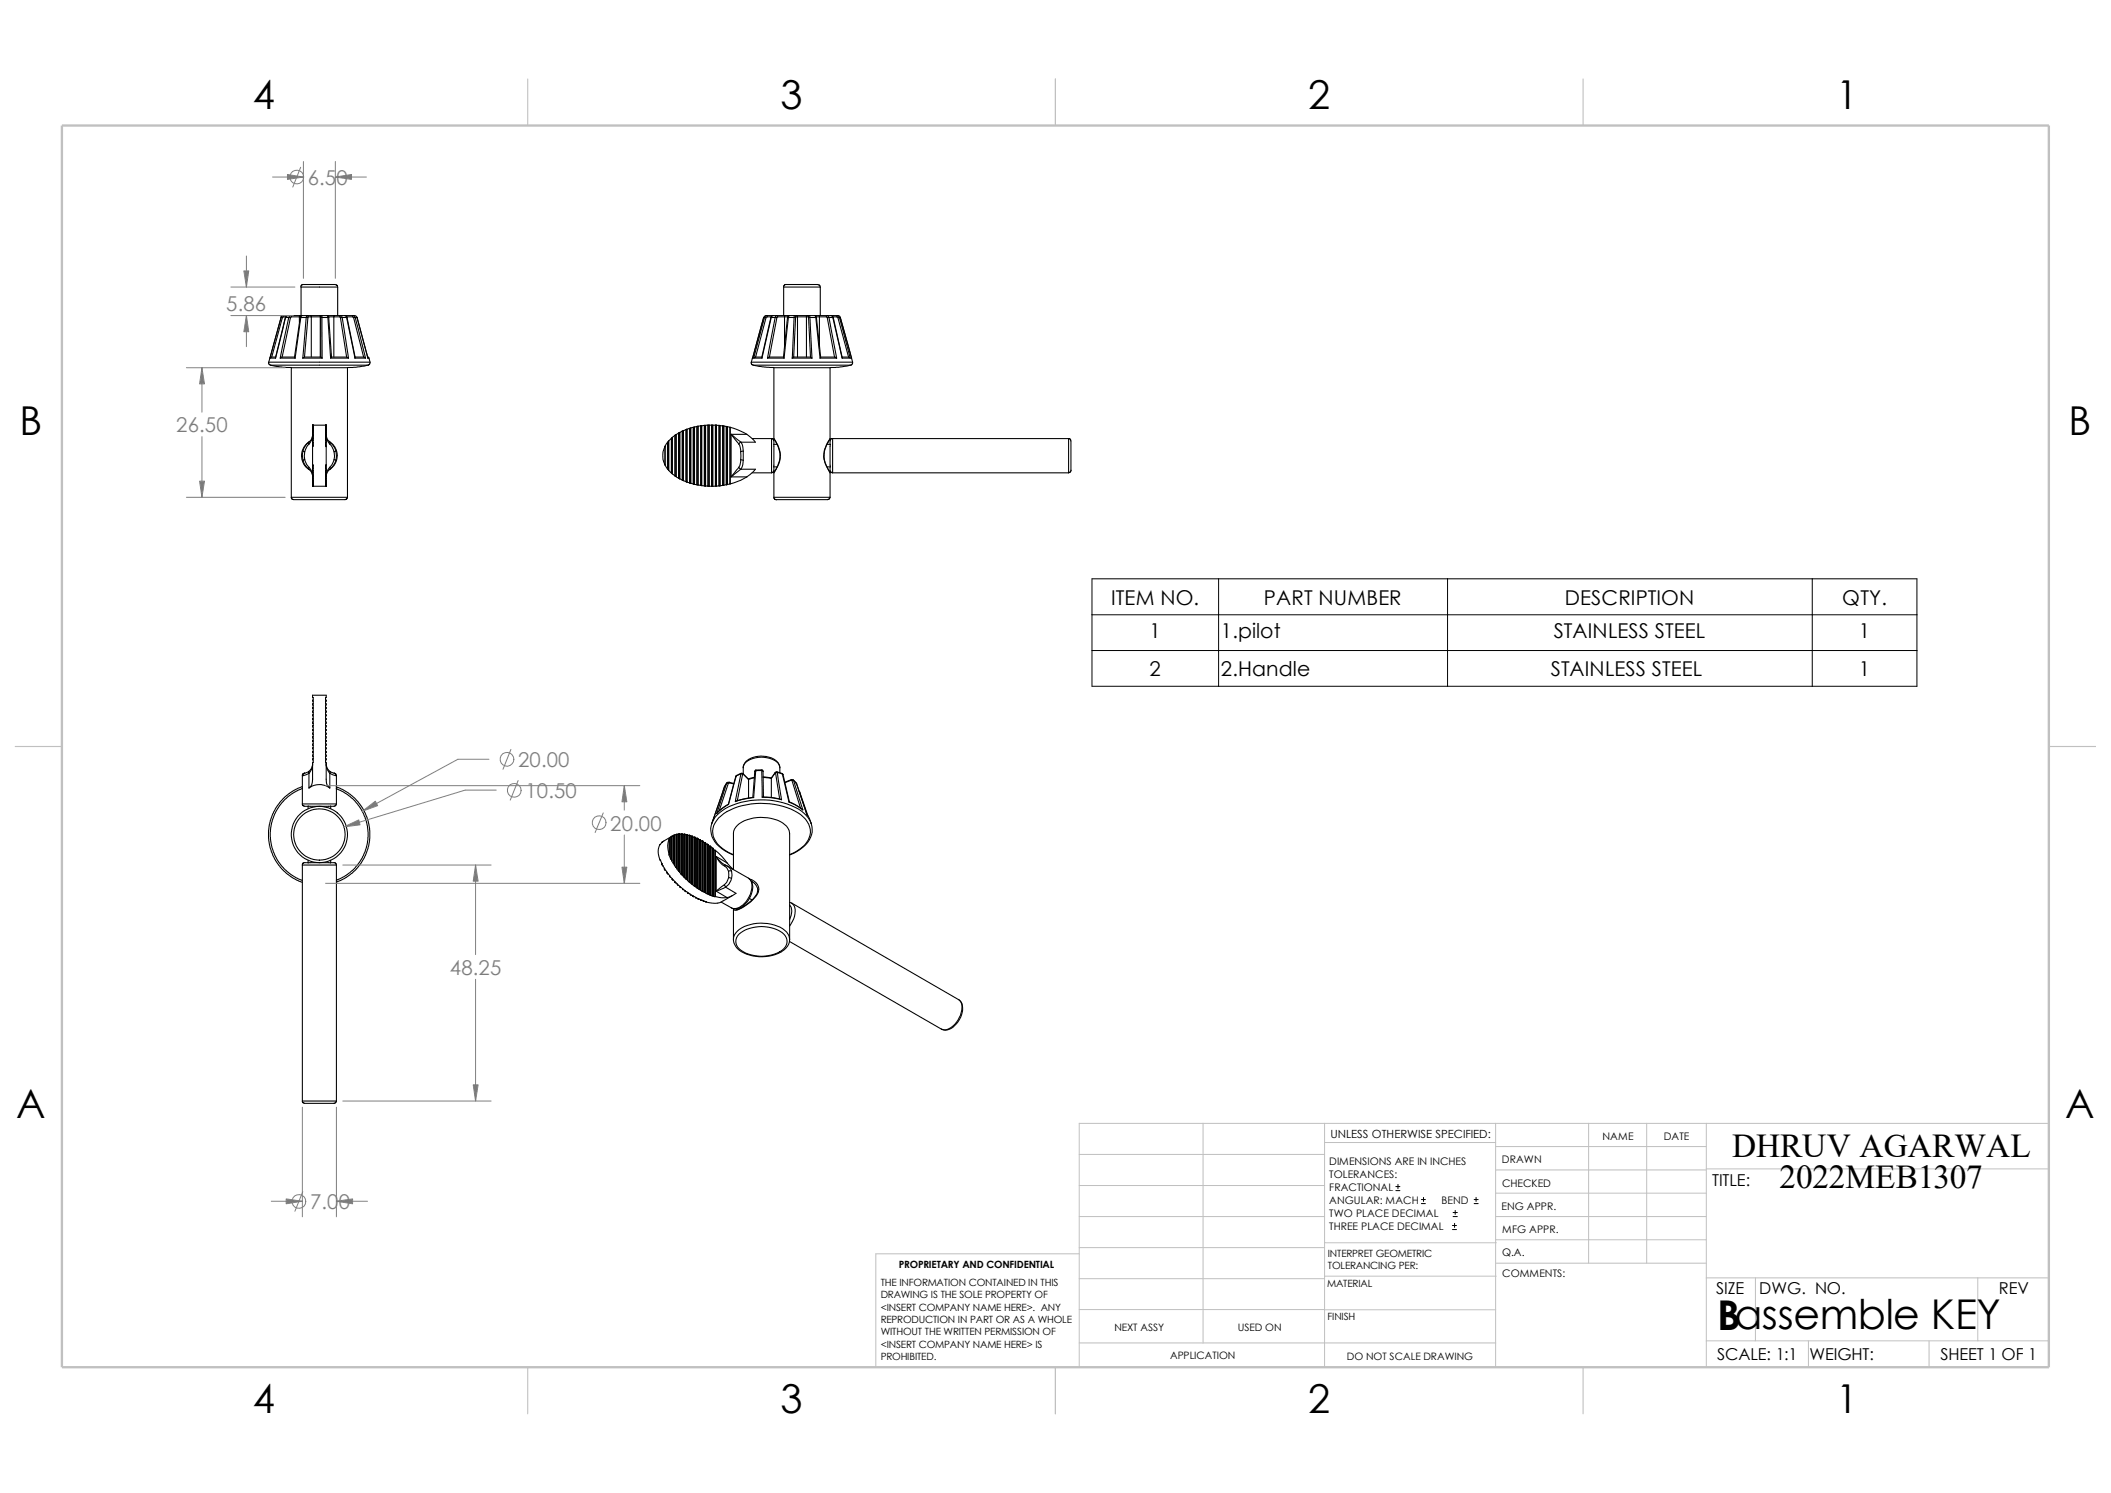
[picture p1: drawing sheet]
<svg xmlns="http://www.w3.org/2000/svg" width="420mm" height="297mm" viewBox="0 0 420 297" stroke-linecap="round" stroke-linejoin="round" font-family="sans-serif">
<g fill="none" stroke="#c0c0c0" stroke-width=".2">
<path d="M214.7 235.8h48.8M214.7 229.7h48.8M239.4 223.5v43.7M263.5 223.5v48.5M263.5 227.3h34.1M297.6 223.5v48.5M297.6 237.4h41.9M297.6 232.7h41.9M297.6 228.1h41.9M316.1 223.5v27.8M327.6 223.5v27.8M339.5 223.5v48.5"/>
<path d="M339.5 232.5h68.1M407.6 223.5h-192.9v48.5M214.7 254.4h48.8M214.7 248.2h48.8M214.7 242h48.8M214.7 249.4h-40.5v22.6M263.5 253.9h34.2M263.5 247.2h34.2M297.6 242h41.9M297.6 246.6h41.9M297.7 251.3h41.8M339.5 254.2h68.1"/>
<path d="M349.2 254.2v12.5M393.5 254.2v12.5M214.7 267.2h82.9M214.7 260.5h48.8M263.5 260.6h34.1M339.5 266.7h68.1M359.8 266.7v5.3M383.8 266.7v5.3"/>
</g>
<path d="M105 15.7v9.3M210 15.7v9.3M315 15.7v9.3M3 148.5h9.3M407.6 148.5h9.3M105 272v9.3M210 272v9.3M315 272v9.3" fill="none" stroke="#c0c0c0" stroke-width=".21"/>
<path d="M12.3 25h395.3v247h-395.3z" fill="none" stroke="#c0c0c0" stroke-width=".47"/>
<g fill="none" stroke="#000" stroke-width=".21">
<path d="M66.7 56.6h-6.5l-.3 .2v.3M66.7 56.6l.3 .1 .2 .4M67.2 57.1v5.7M67.2 57.1h-7.3v5.7M155.9 57.1h7.3M155.9 57.1v5.7M162.7 56.6l.3 .1 .2 .4M162.7 56.6h-6.5l-.2 .2-.1 .3M163.2 57.1v5.7M53.5 72.1v.3l.3 .2M53.5 72.1h20.1M53.7 71.2h1.1"/>
<path d="M53.8 72.6h19.5M53.8 72.6l2.5 .5h1.7M54.8 71h-.8l-.3 .2M55.8 71.2h2.9M55.9 63.2h.1M55.9 63.2l-2.2 8M55.9 63.2l-2.4 8.9M55.9 63.2h.3M56.2 63.2l-2.1 7.8M56.4 62.8h-.3l-.2 .3M56.4 62.8l-.5 .4M56.4 62.8v.2"/>
<path d="M56.4 62.8h.1M56.4 62.8h.8M56.4 63l-.2 .2M56.4 63h.5M56.8 63.2h.6M56.8 63.2l-2 8M57.2 62.8l-.3 .1-.1 .3M57.2 62.8l-.4 .4M57.2 62.8h.6M57.4 63.2l-1.6 8M57.4 63.2h.4M57.8 63.2l-1.7 7.8"/>
<path d="M57.8 62.8l-.4 .4M57.8 62.8h1.8M57.8 62.8l.2 .2M58 63l-.2 .2M58 63h1.6M58.6 71h-2.6l-.2 .2M59.6 63h.1M59.6 63v1.1M59.6 62.8v.2M59.6 62.8h.5M59.7 63.2l-1.1 7.9 .1 .1M59.7 63.2h.2"/>
<path d="M59.9 63.2l-1.2 8M59.9 63.2h1M60.1 62.8l-.2 .1-.2 .3M60.1 62.8l-.2 .4M60.1 62.8h1M60.2 71.2l.3-.2h3.4l.2 .2M60.2 71.2h3.9M60.9 63.2l-.7 8M60.9 63.2h.4M61.1 62.8l-.2 .4M61.1 62.8h.7M61.1 62.8l.2 .2"/>
<path d="M61.3 63.2l-.7 7.8M61.3 63v.2M61.3 63h.6M61.8 62.8l.1 .2M61.8 62.8h2.1M61.9 63v8M61.9 63h1.8M63.7 63h.1M63.7 63v8M63.8 63v.2M63.8 63.2v7.8M63.9 62.8l-.2 .2"/>
<path d="M63.9 62.8h.1M64 62.8l.1 .4M64 62.8l-.2 .2M64 62.8h1.1M64.1 63.2h-.3M64.1 63.2h1.1M64.1 63.2v8M65.1 62.8l.3 .1v.3M65.1 62.8l.1 .4M65.1 62.8h1.4M65.2 63.2l.6 8M65.2 63.2h.2"/>
<path d="M65.4 63h1M65.4 63.2l.6 7.8M65.8 71.2h3.5M66 71h3l.3 .2M66 71l-.2 .2M66.4 63h1.2M66.4 63v8M66.5 62.8l-.1 .2M66.5 62.8h1.3M67.6 63l.1 .2M67.7 63.2l1.3 7.8M67.8 62.8l-.2 .2"/>
<path d="M67.8 62.8l.3 .4M67.8 62.8h.8M68.1 63.2l1.2 8M68.1 63.2h-.4M68.1 63.2h.9M68.6 62.8l.3 .1 .1 .3M68.6 62.8l.2 .1 .2 .3M68.6 62.8h1.6M69 63.2h.1M69 63.2l1.6 8M69 63h1.1M69.1 73.2h-11.1v25.7"/>
<path d="M69.1 73.2v25.7M70.1 63l.3 .2M70.2 62.8l-.1 .2M70.2 62.8l.5 .4M70.2 62.8l.6 .1 .2 .3M70.4 63.2l1.9 7.8M70.6 71.2h2.1M70.7 71h.9a.96 .96 0 0 1 1.1 .2M70.7 63.2h-.3M70.7 63.2l2 8M70.7 63.2h.3M71 63.2l2.2 8"/>
<path d="M71 63.2h.1M73.2 71l.2 .2M73.2 71.2h.2M73.2 71.2h.1M73.3 72.6l-2.5 .5-1.7 .1M73.4 71.2l.2 .9M73.6 72.1v.3l-.3 .2M149.5 72.1v.3l.3 .2M149.5 72.1h20.1M149.7 71.2h.1M149.7 71.2l-.2 .9M149.9 71.2h1.7"/>
<path d="M150.2 71h1.4M150.2 71l-.3 .2M151.6 71.1v.1M151.9 63.2l-2.2 8M151.9 63.2h.1M151.9 63.2h.2M152.1 63.2l-2.2 8M152.1 63.2h.3M152.4 63.2l-2.2 7.8M152.6 62.8l-.5 .1-.2 .3M152.6 62.8l-.5 .4M152.6 62.8l.1 .2"/>
<path d="M152.6 62.8h1.2M152.7 63l-.3 .2M152.7 63h.7M152.7 71.2h3.3M153 71l-.3 .2M153 71h2.9M153.4 63.2l-1.8 7.9M153.4 63.2h.1M153.4 63.2h.8M153.4 63.2l-1.8 8M153.8 62.8l-.3 .1-.1 .3M153.8 62.8l-.4 .4"/>
<path d="M153.8 62.8h.7M154.2 63.2l-1.5 8M154.2 63.2h.4M154.5 62.8l-.3 .4M154.5 62.8h1.6M154.5 62.8l.2 .2M154.6 63.2l-1.6 7.8M154.7 63l-.1 .2M154.7 63h1.4M156.1 63h.6M156.1 62.8v.2M156.1 62.8h.9"/>
<path d="M156.1 63v5.7M156.7 63.2l-.8 7.9 .1 .1M156.8 63.2h-.1M156.8 63.2l-.8 8M156.8 63.2h1.2M157 62.8l-.2 .1-.1 .3M157 62.8l-.2 .4M157 62.8h1.1M157.6 71.2h3.9M157.9 71h3.3M157.9 71l-.3 .2M157.9 71h.1"/>
<path d="M158 63.2l-.4 8M158 63.2h.3M158.1 62.8l-.1 .4M158.1 62.8h.4M158.1 62.8l.2 .2M158.3 63.2l-.4 7.8M158.3 63v.2M158.3 63h.4M158.5 62.8h2.2M158.5 62.8l.2 .2M158.7 63v8M158.7 63h1.7"/>
<path d="M160.4 63h.4M160.4 63v8M160.7 62.8l-.3 .2M160.7 62.8h.3M160.8 63l.1 .2M160.9 63.2l.3 7.8M161 62.8l-.2 .2M161 62.8l.1 .4M161 62.8h1.1M161.1 63.2h-.2M161.1 63.2l.4 8M161.1 63.2h1.2"/>
<path d="M161.2 71l.3 .2M161.2 71h.1M162.1 62.8l.2 .1 .1 .3M162.1 62.8l.2 .4M162.1 62.8h.9M162.3 63.2h.1M162.3 63.2l.9 8M162.4 63h.6M162.4 63.2l.9 7.9-.1 .1M163 62.8v.2M163 63h1.4M163 62.8h1.6"/>
<path d="M163 63v5.7M163.2 71.2h3.3M163.3 71h2.8M164.4 63l.2 .2M164.6 62.8h.7M164.6 62.8l.3 .4M164.6 63.2l1.5 7.8M164.6 62.8l-.2 .2M164.9 63.2l1.6 8M164.9 63.2h.8M164.9 63.2h-.3M165.1 73.2v14"/>
<path d="M165.1 73.2h-11.1v14M165.3 62.8l.4 .1 .1 .3M165.3 62.8l.3 .1 .1 .3M165.3 62.8h1.3M165.7 63.2h.1M165.7 63.2l1.9 8M165.7 63h.8M165.8 63.2l1.8 8M166.1 71l.4 .2M166.5 63l.2 .2M166.6 62.8l.3 .1 .1 .3M166.6 62.8l.4 .1 .2 .3"/>
<path d="M166.6 62.8l-.1 .2M166.7 63.2l2.1 7.8M167 63.2h-.3M167 63.2h.2M167 63.2l2.2 8M167.2 63.2l2.2 8M167.2 63.2h.1M167.6 71.2h1.6M167.6 71h1.3l.3 .2M169.3 72.6l-2.5 .5-1.7 .1M169.3 72.6h-19.4l1.8 .4 2.3 .1M169.4 71.2h.1"/>
<path d="M169.4 71.2l.2 .9M169.6 72.1v.3l-.3 .2M58 98.9v.3l.4 .2h10.3l.3-.2 .1-.3M58 98.9h11.1M60.3 91.6l.3 .8 .9 .9M60.3 89.7l-.1 .7 .1 1.2M60.3 89.7l.3 .2M60.6 91.4l.4 1.1 .5 .5M60.6 89.9v1.5M60.6 91.4l-.3 .2M61.5 93l.5 .8 .2 1.1-.2-.9-.5-.7M61.5 88.3l-.5 .6-.4 1"/>
<path d="M61.5 88l.5-.7 .2-.9-.2 1.1-.5 .8M61.5 88l-.9 .9-.3 .8M61.5 88v.3M61.5 93v.3M61.6 87.8a3.3 3.3 0 0 0 0 5.7M62.2 96.7h.1M62.2 96.6h.1M62.2 96.5h.1l-.1 .1M62.2 96.4h.1M62.2 96.1h.1M62.2 95.9h.1M62.2 95.6h.1"/>
<path d="M62.2 95.2h.1M62.2 94.8h.1M62.2 94.2l.1 .1M62.2 93.5l.1 .1M62.2 93.3v.2M62.2 92.5h.1M62.2 87.9l.1 .1M62.2 87.8v.1M62.2 87.2h.1M62.2 86.6h.1M62.2 86.1h.1M62.2 85.8h.1"/>
<path d="M62.2 85.7h.1M62.2 85.5h.1M62.2 85.4h.1M62.2 85.2h.1M62.2 85h.1v.1M62.2 84.8h.1l-.1 .2M62.2 84.6l.1 .5M62.2 96.7h2.7M62.2 84.6h2.7M62.2 84.6v3.2M62.2 87.9v1M62.2 92.5v.8"/>
<path d="M62.2 93.5v3.2M62.2 88.9v3.6M62.3 96.7h-.1M62.3 96.4h-.1M62.3 96.3h-.1M62.3 96.1v.2M62.3 96.1h-.1M62.3 95.9v.2M62.3 95.8h-.1M62.3 95.6v.2M62.3 95.5h-.1M62.3 95.2v.3"/>
<path d="M62.3 95.1l-.1 .1M62.3 94.8v.3M62.3 94.7h-.1M62.3 94.3v.4M62.3 94.1h-.1M62.3 93.6v.5M62.3 93.3h-.1M62.3 92.5v.8M62.3 88.7l-.1 .2M62.3 88v.7M62.3 87.7l-.1 .1M62.3 87.2v.5"/>
<path d="M62.3 87h-.1M62.3 86.6v.4M62.3 86.4l-.1 .1M62.3 86.1v.3M62.3 86l-.1 .1M62.3 85.8v.2M62.3 85.5v.2M62.3 85.2v.2M62.3 85.1l-.1 .1M62.3 84.7h.1M62.3 96.4v.2M62.3 96.7h.1"/>
<path d="M62.3 84.7l-.1 .1M62.3 84.6v.1M62.3 84.6h.1M64.8 84.6h.1M64.8 84.6v.1M64.8 84.7l.1 .1M64.8 96.7h.1M64.8 84.7h.1M64.9 85.1v-.5v3.2M64.9 84.7h.1M64.9 85.1v.1M64.9 85.2h.1"/>
<path d="M64.9 85.2v.2M64.9 85.4h.1M64.9 85.5h.1M64.9 85.5v.2M64.9 85.7h.1M64.9 85.8h.1M64.9 85.8v.2M64.9 86v.1M64.9 86.1h.1M64.9 86.1v.3M64.9 86.4v.1M64.9 86.6v.4"/>
<path d="M64.9 87h.1M64.9 87.2v.5M64.9 87.7v.1M64.9 88v.7M64.9 88.7v.2M64.9 92.5v.8M64.9 93.3h.1M64.9 93.6v.5M64.9 94.1h.1M64.9 94.3v.4M64.9 94.7h.1M64.9 94.8v.3"/>
<path d="M64.9 95.1v.1M64.9 95.2h.1M64.9 95.2v.3M64.9 95.5h.1M64.9 95.6v.2M64.9 95.8h.1M64.9 95.9v.2M64.9 96.1h.1M64.9 96.1v.2M64.9 96.3h.1M64.9 96.4h.1M64.9 96.4h-.1h.1"/>
<path d="M64.9 96.6h.1M64.9 96.7h.1M64.9 96.4v.2M64.9 88.9v3.6M64.9 84.8h-.1l.1 .2M64.9 85h-.1l.1 .1M64.9 86.6h.1M64.9 87.2h.1M64.9 87.8v.1M64.9 87.9v.1M64.9 92.5h.1M64.9 93.3v.2"/>
<path d="M64.9 93.5v.1M64.9 94.2v.1M64.9 94.8h.1M64.9 95.6h.1M64.9 95.9h.1M64.9 96.5h-.1l.1 .1M64.9 87.9v1M64.9 93.5v3.2M65.4 87.8a3.3 3.3 0 0 1 .1 5.7M65.6 88l-.5-.7-.2-.9 .2 1.1 .5 .8M65.6 88.3l.4 .6 .5 1M65.6 93l-.5 .8-.2 1.1 .2-.9 .5-.7"/>
<path d="M65.6 93v.3M65.6 88v.3M65.6 88l.6 .5 .6 1.2M66.5 91.4l.3 .2M66.5 89.9v1.5M66.5 91.4l-.5 1.1-.4 .5M66.8 89.7l-.3 .2M66.8 91.6l-.3 .8-.9 .9M66.8 89.7v1.9M132.3 92.5h.1M132.3 88.9v3.6M132.3 88.9a4 4 0 0 0 0 3.6"/>
<path d="M132.3 88.7v.2M132.3 92.5l.5 .8M132.3 88.7v3.8M132.8 93.3h.1M132.8 88l-.5 .7M132.8 88v5.3M132.9 93.3l.1 .2M132.9 87.9l-.1 .1M132.9 87.9v5.4M133 93.5l.1 .1M133 87.8l-.1 .1M133 87.8v5.7"/>
<path d="M133.1 87.7l-.1 .1M133.1 93.6l.5 .5M133.1 87.7v5.9M133.6 94.1h.1M133.6 87.2l-.5 .5M133.6 87.2v6.9M133.6 87.2h.1M133.6 94.1l.1 .1M133.7 94.2l.1 .1M133.7 87v7.2M133.7 87l-.1 .2M133.8 87h-.1"/>
<path d="M133.8 94.3l.5 .4M133.8 87v7.3M134.3 94.7h.1M134.3 86.6l-.5 .4M134.3 86.6v8.1M134.3 86.6h.1M134.3 94.7l.2 .1M134.5 94.8h.1M134.5 86.5v8.3M134.5 86.5l-.2 .1M134.5 86.4v.1M134.5 94.8l.5 .3"/>
<path d="M134.5 86.4v8.4M135 86.1h.1M135 95.1v.1M135 86.1l-.5 .3M135 86.1v9M135 86.1v9.1M135 95.2h.2M135.2 95.2h.1M135.2 86.1v9.1M135.2 86.1h-.2M135.3 86l-.1 .1M135.3 95.2l.4 .3"/>
<path d="M135.3 86v9.2M135.7 85.8h.1M135.7 95.5h.1M135.7 85.8l-.4 .2M135.7 85.8v9.7M135.8 85.8v9.7M135.8 95.5l.1 .1M135.9 85.7h.1M135.9 95.6h.1M135.9 85.7v9.9M135.9 85.7l-.1 .1M136 95.6l.5 .2"/>
<path d="M136 85.7v9.9M136.5 85.5h.1M136.5 95.8h.1M136.5 85.5l-.5 .2M136.5 85.5v10.3M136.5 95.8l.2 .1M136.7 85.4h.1M136.7 95.9h.1M136.7 85.4v10.5M136.7 85.4l-.2 .1M136.7 95.9l.5 .2M137.2 85.2h.1"/>
<path d="M137.2 96.1h.1M137.2 85.2l-.5 .2M137.2 85.2v10.9M137.2 96.1h.2M137.4 96.1h.1M137.4 85.2v10.9M137.4 85.2h-.2M137.5 85.1l-.1 .1M137.5 96.1l.4 .2M137.5 85.1v11M137.9 85h.1M137.9 96.3h.1"/>
<path d="M137.9 85l-.4 .1M137.9 85v11.3M138 85v11.3M138 96.3l.1 .1M138.1 85h.1M138.1 96.4h.1M138.1 85h-.1M138.1 85v11.4M138.2 96.4h.4M138.2 85v11.4M138.6 84.8h.1M138.6 96.4h.1"/>
<path d="M138.6 84.8l-.4 .2M138.6 84.8v11.6M138.7 84.8v11.6M138.7 96.4l.2 .1M138.9 84.8h.1M138.9 96.5h.1M138.9 84.8v11.7M138.9 84.8h-.2M138.9 96.5l.5 .1M139.4 84.7h.1M139.4 96.6h.1M139.4 84.7l-.5 .1"/>
<path d="M139.4 84.7v11.9M139.4 84.7h.2M139.4 96.6h.2M139.6 84.7h.1M139.6 96.6h.1M139.6 84.7v11.9M139.6 96.6h.5M140.1 84.6h.1M140.1 96.6h.1M140.1 84.6l-.5 .1M140.1 84.6v12M140.2 84.6h.1"/>
<path d="M140.2 84.6v12M140.2 96.6l.1 .1M140.3 84.6h.1M140.3 96.7h.1M140.3 84.6v12.1M140.4 96.7h.4M140.4 84.6v12.1M140.8 84.6h.1M140.8 96.7h.1M140.8 84.6h-.4M140.8 84.6v12.1M140.9 96.7h.2"/>
<path d="M140.9 84.6h.2M140.9 84.6v12.1M141.1 84.6h.1M141.1 96.7h.1M141.1 84.6v12.1M141.1 84.6h.5M141.1 96.7h.5M141.6 84.6h.1M141.6 96.7h.1M141.6 84.6v12.1M141.6 96.7h.2M141.6 84.6h.2"/>
<path d="M141.8 84.6h.1M141.8 96.7h.1M141.8 84.6v12.1M141.8 84.6h.5M142.3 84.6h.1M142.3 96.7h.1M142.3 96.7h-.5M142.3 84.6v12.1M142.4 84.6h.1M142.4 96.7h.1M142.4 84.6v12.1M142.5 84.6h.1"/>
<path d="M142.5 96.7h.1M142.5 84.6v12.1M142.5 84.6h.5M143 84.6h.1M143 96.6h.1M143 96.6l-.5 .1M143 84.6v12M143.1 96.6h.1M143.1 84.6v12M143.1 84.6l.1 .1M143.2 84.7h.1M143.2 96.6h.1"/>
<path d="M143.2 84.7v11.9M143.3 84.7h.5M143.3 84.7v11.9M143.8 84.7v.1M143.8 96.6h.1M143.8 96.6h-.5M143.8 84.7v11.9M143.8 84.8v11.8M143.8 84.8h.2M144 84.8h.1M144 96.5h.1M144 84.8v11.7"/>
<path d="M144 96.5l-.2 .1M144 84.8h.5M144.5 84.8v.1M144.5 96.4h.1M144.5 96.4l-.5 .1M144.5 84.8v11.6M144.5 84.9v11.5M144.5 84.9h.2M144.7 96.4h.1M144.7 84.9h.1M144.7 84.9v11.5M144.7 96.4h-.2"/>
<path d="M144.7 84.9l.5 .1M145.2 96.3h.1M145.2 85h.1M145.2 96.3l-.5 .1M145.2 85v11.3M145.3 85l1.4 .5 1.9 .9M145.3 85v11.3M145.5 86.4l1.5 1.9M145.5 86.4l1.9 1.6M145.5 94.9h3.1M145.5 86.4v8.5M145.5 86.4h3.1"/>
<path d="M147 93l.4 .3M147 88.3l.2 .6 .2 1M147 93l-1.5 1.9M147.4 91.4l.5 .2M147.4 91.4l-.2 1.1-.2 .5M147.4 89.9v1.5M147.4 88l.3 .5 .2 1.2M147.4 88l-.4 .3M147.4 93.3l-1.9 1.6M147.4 93.3h2.9l-1.7 1.6M147.9 91.6l-.2 1.2-.3 .5M147.9 89.7v1.9"/>
<path d="M147.9 89.7l-.5 .2M148.6 86.4l1.7 1.6h-2.9M148.6 94.9l-1.2 .6-2.1 .8M149.6 94.1h3.9M149.6 87.2h3.9M153.5 87.2v6.9M153.5 87.2l.4 .3 .1 .9M154 92.9v.8l-.5 .4M154 94.1v4.8M154 98.9l.1 .4 .4 .1M154 87.2l.1 .3M154 98.9h11.1"/>
<path d="M154 87.2a5.2 5.2 0 0 1 0 6.9M154 87.4a5.1 5.1 0 0 1 0 6.5M154 93.9v.2M154.6 88.4h-.7v4.5h.7M164.5 88.4h.7v4.5h-.7M165.1 92.9v.8l.6 .4M165.1 87.2a5.4 5.4 0 0 0 0 6.6v.3M165.1 87.7v.7M165.1 94.1v4.8M165.1 87.2a5.3 5.3 0 0 0 0 6.8v.1M165.1 98.9v.3l-.4 .2h-10.2M165.7 87.2l-.4 .2-.1 .3"/>
<path d="M165.7 87.2v6.9M165.7 94.1h46.9M165.7 87.2h46.9M212.6 87.2v6.9M212.6 87.2l.3 .1 .2 .4v5.9M213.1 93.6l-.1 .3-.4 .2M60.2 154.3v5.6M60.2 154.3h.1M60.2 159.9l.2 .5h.9M60.2 156.5l-1.7 .7-1.1 .7-1.2 1.1-.9 1.1-1.2 2.1-.3 1.1-.4 1.9v1.6l.3 1.8 .6 1.6 .6 1.2 1.1 1.4 1.2 1.1 1.2 .9 1.7 .7M60.2 159.9h6.7M60.2 156.9l-2.2 1-1.2 1-1.2 1.4-.9 1.5-.5 1.4-.4 2.3v1.5l.3 1.6 .6 1.6 .8 1.3 .9 1.2 1.2 1.1 1.3 .8 1.2 .5"/>
<path d="M60.5 153.8l-.3 .2v.3M60.6 153.8h.1M60.6 153.8l-.2 .2-.1 .3M61.5 156.8a1.83 1.83 0 0 0 .7-1.8v-3.3h.1v-.5l-.1-.1 .1-.2v-.4l-.1-.1 .1-.2v-.5h-.1l.1-.2v-.5l-.1-.1 .1-.1v-.5l-.1-.1 .1-.2v-.5h-.1l.1-.2v-.5h-.1l.1-.2v-.5l-.1-.1 .1-.2v-.5h-.1l.1-.2v-.5h-.1l.1-.2v-.5l-.1-.1 .1-.2v-.4l-.1-.1 .1-.2v-.5h-.1l.1-.7-.1-.2a.3 .3 0 0 0 .2-.2 .3 .3 0 0 0-.2-.3l.1-1.5-.1-.2h.1v-.5l-.1-.1v-.4h2.7v.4l-.1 .1v.5h.1v.2h-.1l.1 1.5a.3 .3 0 0 0-.2 .3 .3 .3 0 0 0 .2 .2l-.1 .2v.5h.1v.2h-.1v.5l.1 .1-.1 .2v.4l.1 .1-.1 .2v.5h.1l-.1 .2v.5h.1l-.1 .2v.5l.1 .1-.1 .2v.5h.1l-.1 .2v.5h.1l-.1 .2v.5h.1l-.1 .3v.5h.1v.2h-.1v.5h.1l-.1 .2v.5h.1l-.1 .3v.4l.1 .1-.1 .2v.5h.1v2.7a2.51 2.51 0 0 0 .5 2.1l.2 .3M61.5 153.5l.5-.7 .2-.9-.2 1.1-.5 .8M61.5 153.8l-1.2 .5M61.5 153.5l-.9 .3M61.5 153.8v3M61.5 156.8a3.5 3.5 0 0 1 4.1 0M61.5 153.5v.3M65.6 153.5l-.5-.7-.2-.9 .2 1.1 .5 .8M65.6 153.5v.3"/>
<path d="M65.6 153.8l1.2 .5M65.6 153.5l1.1 .4 .1 .4M65.6 153.8v3M66.5 153.8h.1M66.5 153.8l.3 .2 .1 .3M66.8 154.3h.1M66.9 156.5l2.4 1.3 1.9 1.7 1.1 1.5 .7 1.6 .6 2.7v1.5l-.2 1.4-.7 2-.9 1.5-1.8 2-1.5 1.1-1.6 .7M66.9 156.9l2.2 1.2 1 .8 1 1 1 1.5 .5 1.2 .5 1.7 .1 1.2v1.6l-.3 1.5-.3 1-.9 1.7-1 1.3-1.1 1-1.5 1-1.2 .5M66.9 159.9l-.3 .5h-.8M66.9 154.3v5.6M144.1 156.5l-2.1 6.3M144.1 156.5h.1"/>
<path d="M144.6 155.8l-.5 .7M144.6 155.8l-2 6M144.6 155.8h.3M144.6 155.7l-.4 .7M144.6 155.7v.1M144.9 155.8l-1.8 5.5M145.1 155.6l-.5 .1M145.1 155.6v.1M145.1 155.6l.9 .3M145.1 155.7l-.2 .1M145.1 155.7l.9 .3M146.4 154.5l-1.5 5.5"/>
<path d="M146.5 154.4l-.1 .1M146.5 154.4l-1.6 5.6M146.6 154.3l-.2 .2M146.6 154.3l-.1 .1M147.4 154l-.9 .4M147.4 154l-1.1 5.5M147.4 154l.3 .1M147.5 153.8l.3 .1M147.5 153.8l-.9 .5M147.5 153.8l-.1 .2M147.7 154.1l-1 5.2M147.8 153.9l-.1 .2"/>
<path d="M147.8 153.9l1.1 1.2M147.9 152.7a2.95 2.95 0 0 1 3-2.2 3.8 3.8 0 0 1 4.2 1.9l.1 .3M147.9 152.7a2.6 2.6 0 0 1 2.5-2 4.6 4.6 0 0 1 4.6 1.4l.2 .6M147.9 152.7v1.2M148.9 155.1v3.6M149.9 158.7l-2 .3-1.6 .5M149.9 158.7l-2.3 .3-1.3 .5M150 154.8l-1.1 .3M150.1 154.6l-.8 .2-.4 .3M150.2 153.5l-.4 5.1M150.4 153.3l-.1-.1-.1 .3M150.4 153.3l-.5 5.4"/>
<path d="M150.4 153.3l-.2 .2M151.6 153.3l.2 .1 .1 5.1M151.6 153.3h-1.2M151.6 153.2h-1.2M151.6 153.2v.1M151.6 153.3v5.3M151.6 153.2h.1l.1 .3M151.6 158.6a10.4 10.4 0 0 1 3.9 .5M151.6 158.6l2 .1 1.9 .4M151.8 154.6l1.7 .3M151.8 154.6l1.7 .2M153.5 154.9v3.8"/>
<path d="M154.2 153.8h.1M154.2 153.8l-.7 1.1M154.3 153.7l-.1 .1M154.3 153.7l-.8 1.2M154.3 153.8l.8 5.1M154.6 153.5l1 .4M154.6 153.5l-.3 .2M154.6 153.5v.2M154.6 153.7l.9 5.4M154.6 153.7l1.1 .3M154.6 153.7l-.3 .1M155.2 152.7v1"/>
<path d="M155.7 154l-.1-.1 .2 .2M155.7 154l.1 .1M155.7 154l1.3 5.6M155.8 154.1l1.3 5.5M157 159.6l1.5 .7 1.2 .8M157 159.6a8.4 8.4 0 0 1 2.7 1.5M157.4 155.2l.2 .1M157.4 155.2l-1.2 .5M157.4 155.1l.4 .1M157.4 155.1v.1M157.4 155.1l-1.3 .5M157.6 155.3h.3"/>
<path d="M157.6 155.3l1.7 5.4M157.8 155.2l.6 .6M157.8 155.2l.1 .1M157.9 155.3l1.8 5.8M157.9 155.3l.6 .6M158.4 155.8l.1 .1M158.5 155.9l2 6.1M158.5 155.9h.1M159 157.4l.1 .2M159 157.6l1.7 4.7M60.2 172.1v46.9M60.2 172.1h6.7"/>
<path d="M61.3 171.6h-.9l-.2 .2v.3M61.3 171.2v.5h4.5v-.5M61.3 160.9v-.5h4.5v.5M65.8 171.6h.8l.3 .5M66.9 172.1v46.9M67.1 161.7h.1M131.7 167.6h.1M131.7 171.7v.3M131.7 171.9l.5 .9M131.7 171.8v.1M132.2 172.7v.2M132.2 172.8l1.5 2.1"/>
<path d="M132.2 172.7v.1M132.7 173.5v.2M133.1 167h.1M133.1 167l-.3 1.3 .3 1.6M133.1 169.9l.3 1M133.1 167v2.9M133.2 167v3M133.2 174.2v.1M133.4 166.5l-.3 .5M133.4 166.5h.1M133.4 166.5v4.4M133.5 170.9h.1"/>
<path d="M133.5 170.9h-.1M133.5 166.5v4.4M133.6 166.5h-.1M133.6 170.9l.1 .2-.1 .1 .4 .6M133.6 166.5v4.4M133.7 166.4l-.1 .1M133.7 166.4v4.8M133.7 174.9l.3 .1 .2 .5M133.7 174.8v.1M133.8 166.3l-2.1 1.3a2.64 2.64 0 0 0-.3 3.5l.3 .8M134 166.2l-.3 .2M134 166.2h.1"/>
<path d="M134 166.2v5.6M134 171.8h.1M134.1 166.2h-.1M134.1 171.8l.4 .8M134.1 166.2v5.6M134.2 166.1h.1M134.2 166.1v5.9M134.2 166.1l-.1 .1M134.2 175.5l.6 .5M134.2 175.3v.2M134.5 166l-.3 .1M134.5 166v6.6"/>
<path d="M134.5 172.6h.1M134.5 166h.1M134.6 172.6l.1 .1M134.6 166v6.6M134.7 165.9h.1M134.7 172.7l.3 .6M134.7 165.9v6.9M134.7 165.9l-.1 .1M134.7 175.9v.1M134.8 176l.5 .4M134.8 175.9v.1M135 165.9l-.3 .1"/>
<path d="M135 165.9v7.4M135 173.3h.1M135 165.9h.1M135.1 165.9h.1M135.1 173.3l.1 .1M135.1 165.9v7.4M135.2 165.9h.1M135.2 173.4l.3 .5M135.2 165.9v7.5M135.3 165.9h.2M135.3 165.9v7.5M135.3 176.4l.5 .5"/>
<path d="M135.3 176.4h.1M135.5 165.9v8M135.6 165.9h.1M135.6 173.9h.1M135.6 165.9h-.1M135.6 173.9h-.1M135.6 165.9v8M135.6 173.9l.1 .1M135.7 165.9h.1M135.7 174l.3 .5M135.7 165.9v8.1M135.8 165.9l.2 .1"/>
<path d="M135.8 165.9v8.1M135.8 176.9l.6 .3M135.8 176.8v.1M136 166v8.5M136.1 165.9h.1M136.1 174.4h.1M136.1 165.9l-.1 .1M136.1 174.4l-.1 .1M136.1 165.9v8.5M136.1 165.9h.2M136.1 174.4l.2 .1M136.3 166l.2 .1"/>
<path d="M136.3 165.9h.1M136.3 174.5l-.1 .1 .3 .4M136.3 165.9v8.6M136.3 177.3l.6 .3-.1 .1M136.3 177.2v.1M136.3 177.2h.1M136.5 166.1v8.9M136.6 166h.1M136.7 174.9h.1M136.6 166v8.9M136.6 166l-.1 .1M136.6 174.9l-.1 .1"/>
<path d="M136.7 166l.1 .1M136.7 174.9l.1 .1M136.8 166.1l.3 .1M136.8 166.1h.1M136.8 175l.3 .4M136.8 166.1v8.9M136.8 177.7l.6 .3M136.8 177.5v.2M137.1 166.2v9.2M137.1 166.2h.1M137.1 175.4h.1M137.2 175.4l.1 .1"/>
<path d="M137.2 166.2v9.2M137.2 166.2h.1M137.3 166.3l.3 .1M137.3 166.2h.1M137.3 175.5l.3 .4M137.3 166.2v9.3M137.3 177.9v.1M137.4 178l.5 .3M137.4 177.9v.1M137.6 166.4v9.5M137.6 166.3h.1M137.6 175.8h.1"/>
<path d="M137.6 166.3v.1M137.6 175.8v.1M137.6 166.3v9.5M137.7 175.8l.1 .1M137.7 166.3l.1 .1M137.7 166.3v9.5M137.8 166.5l.3 .1M137.8 166.4h.1M137.8 175.9l.3 .3M137.8 166.4v9.5M137.8 178.2v.1M137.9 178.3l.5 .3"/>
<path d="M137.9 178.2v.1M138.1 166.6v9.6M138.1 166.5h.1M138.1 176.2h.1M138.1 166.5v9.7M138.1 166.5v.1M138.2 176.2l.1 .1M138.2 166.5l.1 .1M138.2 166.5v9.7M138.3 166.6h.1M138.3 176.3l.3 .3M138.3 166.6v9.7"/>
<path d="M138.3 166.7l.3 .1M138.4 178.6l.5 .2M138.4 178.5v.1M138.6 166.8h.1M138.6 166.8v9.8M138.7 176.6h-.1M138.7 166.8h.2M138.7 176.6l.2 .1M138.7 166.8v9.8M138.9 166.9l.2 .1M138.9 166.8h.1M138.9 176.7h-.1l.3 .3"/>
<path d="M138.9 166.8v9.9M138.9 178.9l.5 .2M138.9 178.8v.1M139.1 167v10M139.2 167h.1M139.2 176.9h.1M139.2 167h-.1M139.2 176.9l-.1 .1M139.2 167v9.9M139.2 167l.2 .1M139.2 176.9l.2 .1M139.4 167.2l.3 .1"/>
<path d="M139.4 167.1h.1M139.4 177h.1M139.4 177l.3 .2M139.4 167.1v9.9M139.4 179.1l.6 .1M139.4 179.1h.1M139.4 179v.1M139.7 177.2h.1M139.7 167.3v9.9M139.7 167.3h.1M139.7 167.3h.2M139.7 177.2l.2 .1"/>
<path d="M139.9 167.5l.3 .1M139.9 167.3v.1M139.9 177.3h.1M139.9 177.3l.3 .2M139.9 167.3v10M139.9 179.2v.1M140 179.2l.5 .2M140 179.2h.1M140.2 167.6v9.9M140.2 167.6h.1M140.2 177.5h.1M140.3 167.6v9.9"/>
<path d="M140.3 167.6l.1 .1M140.3 177.5h.1M140.4 167.8l.3 .2M140.4 167.7h.1M140.4 177.6h.1M140.4 177.6l.3 .2M140.4 167.7v9.9M140.4 179.4h.1M140.5 179.4h-.1a4.9 4.9 0 0 0 3.1 .1M140.5 179.4h.1M140.7 168v9.8M140.7 167.9l.1 .1"/>
<path d="M140.7 177.8h.1M140.7 167.9v.1M140.7 167.9v9.9M140.8 177.8h.1M140.8 168h.1M140.8 168v9.8M140.9 168v.1M140.9 177.8l.3 .2M140.9 168v9.8M140.9 168.1l.3 .3M141.2 178h.1M141.2 168.4v9.6"/>
<path d="M141.2 168.3h.1M141.2 168.3v.1M141.2 168.3v9.7M141.3 168.3l.1 .1M141.3 178h.1M141.3 168.3v9.7M141.4 168.4v9.7M141.4 178l.3 .2M141.4 168.4v9.6M141.4 168.5l.3 .2M141.7 163.6a4.3 4.3 0 0 0 1.9 5.2l2.3 1.3M141.7 163.6a7.3 7.3 0 0 1 4.9-3.7 15.4 15.4 0 0 1 12.8 1.4l1.4 1.4 .6 1"/>
<path d="M141.7 168.7h.1M141.7 168.7v9.5M141.8 168.7h.1M141.8 178.2h.1M141.8 168.7v9.5M141.8 178.2h-.1M141.8 168.7l.1 .1M141.9 178.2l.3 .2M141.9 169l.3 .2M141.9 168.8h.1M141.9 168.8v9.4M142 162.8l-.4 1 .1-.2"/>
<path d="M142 162.8h.1M142 162.7l-.2 .6M142.2 169.2h.1M142.2 169.2v9.2M142.3 178.4h.1M142.3 169.2h.1M142.3 169.2v9.2M142.3 178.4h-.1M142.3 178.4l1.3 .2h1.1M142.3 169.2l1.3 1.1 1.1 1.4M142.5 170.4a4.2 4.2 0 0 0 2.1 1.8M142.5 170.4l.5 .9 1.1 1"/>
<path d="M142.5 170.4v6.9M142.5 170.4l2.2 1.3M142.5 177.3l2.2 1.3M143.5 179.5l2 1.1M144.1 176l.3 .5M144.1 172.3l.5 .3 .3 .8M144.1 176l-1.6 1.3M144.4 172.1l-.3 .2M144.4 176.5l2 1.2-1.2 .7-.5 .2M144.4 176.5l-1.9 .8M144.6 172.3h.1M144.7 171.7l1.2 1.3"/>
<path d="M144.7 172.3l.3 .2 .5 .8M144.7 172.3l4.2 2.4M144.9 160l-1.4 1-.9 .8M144.9 160h.1M144.9 174.6l.6 .2M144.9 160a7.3 7.3 0 0 0-2.3 1.8M144.9 173.4v1.2M144.9 174.6l-.3 1-.5 .4M145.5 173.3l-.6 .1M145.5 174.8l-.5 1.1-.6 .6M145.5 173.3v1.5M145.8 178.1l-2.3 1.4"/>
<path d="M145.9 173v-7.1a3.6 3.6 0 0 1 3.4-3 7.9 7.9 0 0 1 7.2 1.5 2.18 2.18 0 0 1 .6 1.5v21M148.9 174.7a2.18 2.18 0 0 1 .5 2.6 4.5 4.5 0 0 1-3.1 3.5l-.8-.2M148.9 174.7a2.74 2.74 0 0 1 .5 3.5l-.3 .5M149.1 178.7a3.1 3.1 0 0 1-3.4 2l-.2-.1M149.1 174.9a2.05 2.05 0 0 1 1.4 3.3 8.6 8.6 0 0 1-4.2 2.9l-.3-.3M149.1 178.7l.5 .3M149.5 175.3l.2 .1M149.6 175.4a1.8 1.8 0 0 1 .6 3 7.6 7.6 0 0 1-3.6 2.5l-.3-.1M149.6 175.5h.1M157.1 179.5l.3 .2M157.1 170a6.3 6.3 0 0 0 4.1-3.9 4.7 4.7 0 0 0-3.2-4.8 14.9 14.9 0 0 0-14 .5 4.3 4.3 0 0 0-2.1 4.6 6.4 6.4 0 0 0 4 3.6M157.5 179.7h.1"/>
<path d="M157.5 179.7l33.2 19.1a2.1 2.1 0 0 1 .5 2.7 4.5 4.5 0 0 1-3.2 3.4l-.7-.2M157.5 179.7a2.26 2.26 0 0 1 .6 2.6l-1 1.9M160.5 162l.5 .8 .4 .9M161.4 163.7a4.4 4.4 0 0 1-2.2 5.3l-2.1 1.1M145.9 180.8v6.1M146.7 185.3a8 8 0 0 1 9.8 .1 2.41 2.41 0 0 1-.9 3.8 8 8 0 0 1-8.9-.5 2.31 2.31 0 0 1 0-3.4zM147.1 185.8a7.3 7.3 0 0 1 8.8 0 2.12 2.12 0 0 1-.8 3.6 7.6 7.6 0 0 1-8-.6 1.96 1.96 0 0 1 0-3zM157.1 187.3l30.2 17.4M157.1 180a2.59 2.59 0 0 1 0 2.9M190.7 198.8a2.74 2.74 0 0 1 .4 3.6 3.6 3.6 0 0 1-3.4 2.5l-.4-.2M60.2 219h6.7M66.9 219l-.1 .3-.3 .2h-5.9l-.3-.1-.1-.4"/>
<circle cx="63.5" cy="166" r="5.6"/>
<circle cx="63.6" cy="166" r="5.1"/>
</g>
<g fill="none" stroke="#000" stroke-width=".2">
<path d="M217.3 115.1h164.1v21.4h-164.1zM242.4 115.1v21.4M288 115.1v21.4M360.6 115.1v21.4M217.3 122.3h164.1M217.3 129.4h164.1M277.7 236.9h.8M277.7 236.1h.8M278.1 235.6v.9M282.8 239.4h.8M282.8 238.6h.8M283.2 238.2v.8"/>
<path d="M293.3 239.4h.8M293.3 238.6h.8M293.7 238.2v.8M289 244.6h.8M289 243.8h.8M289.1 242h.8M289.1 241.2h.8M289.4 243.4v.8M289.5 240.8v.8"/>
</g>
<g fill="none" stroke="#808080" stroke-width=".2">
<path d="M54.2 35.2h6.2M59.8 33.3l-1.5 3.9M60.4 32.1v23.3M66.7 32.1v23.3M66.7 35.2h6.2M45.9 57.1h12.8M49 50.9v6.2M37.1 73.2h19.6M40.2 73.2v8.8M45.9 62.8h12.5M49 62.8v6.2M37.1 98.9h19.6"/>
<path d="M40.2 86.9v12M64.8 156.3h62.5M97.3 151h-6.2l-19 10.4M98.7 157.2h-6.2l-24.1 7.3M101.6 149.1l-1.5 3.9M103.1 155.3l-1.6 3.9M124.2 156.3v4.9M64.8 175.7h62.5M68.2 172.1h29.5M94.6 172.1v17.8M120 161.7l-1.6 3.9M124.2 166.1v9.6"/>
<path d="M94.6 194.8v24.2M68.2 219h29.5M54 239h6.2M60.2 220.3v21.8M60.2 237.1l-1.5 3.9M66.9 220.3v21.8M66.9 239h6.2"/>
<circle cx="59" cy="35.2" r="1.37"/>
<circle cx="100.9" cy="151.1" r="1.37"/>
<circle cx="102.3" cy="157.2" r="1.37"/>
<circle cx="119.2" cy="163.7" r="1.37"/>
<circle cx="59.5" cy="239" r="1.37"/>
</g>
<g fill="#808080" stroke="#808080" stroke-width=".2">
<path d="M49 62.8l.5 3.2h-1z"/>
<path d="M48.5 53.9h1l-.5 3.2z"/>
<path d="M40.2 73.2l.5 3.2h-1z"/>
<path d="M39.7 95.7h1l-.5 3.2z"/>
<path d="M66.7 35.2l3.2-.5v1z"/>
<path d="M57.2 34.7l3.2 .5-3.2 .5z"/>
<path d="M94.1 215.8h1l-.5 3.2z"/>
<path d="M124.2 156.3l.5 3.2h-1z"/>
<path d="M72.1 161.4l2.6-2 .4 .9z"/>
<path d="M123.7 172.5h1l-.5 3.2z"/>
<path d="M94.6 172.1l.5 3.2h-1z"/>
<path d="M68.4 164.5l3-1.4 .2 1z"/>
<path d="M56.9 238.5l3.3 .5-3.3 .5z"/>
<path d="M66.9 239l3.2-.5v1z"/>
</g>
<text font-size="8.2" x="341.6" y="264.5">Bassemble KEY</text>
<g font-size="7.9">
<text x="50.3" y="21.7">4</text>
<text x="155.3" y="21.7">3</text>
<text x="260.3" y="21.7">2</text>
<text x="365.3" y="21.7">1</text>
<text x="3.9" y="86.5">B</text>
<text x="411.6" y="86.5">B</text>
<text x="3.2" y="222.3">A</text>
<text x="410.9" y="222.3">A</text>
<text x="50.3" y="281.1">4</text>
<text x="155.3" y="281.1">3</text>
<text x="260.3" y="281.1">2</text>
<text x="365.3" y="281.1">1</text>
</g>
<g font-size="6.6">
<text x="344.6" y="230.2">DHRUV AGARWAL</text>
<text x="354" y="236.3">2022MEB1307</text>
</g>
<g font-size="4.1" fill="#808080">
<text x="61.3" y="36.8">6.50</text>
<text x="45" y="61.8">5.86</text>
<text x="35" y="86">26.50</text>
<text x="103.1" y="152.6">20.00</text>
<text x="104.5" y="158.8">10.50</text>
<text x="121.4" y="165.2">20.00</text>
<text x="89.5" y="194">48.25</text>
<text x="61.7" y="240.6">7.00</text>
</g>
<g font-size="4.1">
<text x="221.1" y="120.3">ITEM NO.</text>
<text x="251.5" y="120.3">PART NUMBER</text>
<text x="311.4" y="120.3">DESCRIPTION</text>
<text x="366.5" y="120.3">QTY.</text>
<text x="228.7" y="127">1</text>
<text x="242.9" y="127">1.pilot</text>
<text x="309.1" y="127">STAINLESS STEEL</text>
<text x="369.8" y="127">1</text>
<text x="228.7" y="134.5">2</text>
<text x="242.9" y="134.5">2.Handle</text>
<text x="308.5" y="134.5">STAINLESS STEEL</text>
<text x="369.8" y="134.5">1</text>
</g>
<g font-size="3.3">
<text x="340.6" y="235.9">TITLE:</text>
<text x="341.5" y="257.3">SIZE</text>
<text x="350" y="257.4">DWG. NO.</text>
<text x="397.7" y="257.5">REV</text>
<text x="341.6" y="270.6">SCALE: 1:1</text>
<text x="360" y="270.6">WEIGHT:</text>
<text x="386" y="270.6">SHEET 1 OF 1</text>
</g>
<text font-size="2.2" x="264.7" y="226.4">UNLESS OTHERWISE SPECIFIED:</text>
<g font-size="2.1">
<text x="318.9" y="226.7">NAME</text>
<text x="331" y="226.8">DATE</text>
<text x="264.5" y="231.7">DIMENSIONS ARE IN INCHES</text>
<text x="298.8" y="231.4">DRAWN</text>
<text x="264.5" y="234.3">TOLERANCES:</text>
<text x="264.5" y="236.9">FRACTIONAL</text>
<text x="264.5" y="239.5">ANGULAR: MACH</text>
<text x="286.8" y="239.5">BEND</text>
<text x="298.8" y="236.2">CHECKED</text>
<text x="264.5" y="244.6">THREE PLACE DECIMAL</text>
<text x="264.5" y="242.1">TWO PLACE DECIMAL</text>
<text x="298.7" y="240.7">ENG APPR.</text>
<text x="298.9" y="245.3">MFG APPR.</text>
<text x="298.8" y="249.9">Q.A.</text>
<text x="298.9" y="254">COMMENTS:</text>
</g>
<g font-size="2">
<text x="264.2" y="250.1">INTERPRET GEOMETRIC</text>
<text x="175.2" y="255.8">THE INFORMATION CONTAINED IN THIS</text>
<text x="178.9" y="252.3">PROPRIETARY AND CONFIDENTIAL</text>
<text x="264" y="256">MATERIAL</text>
<text x="264.2" y="252.5">TOLERANCING PER:</text>
<text x="175.2" y="258.3">DRAWING IS THE SOLE PROPERTY OF</text>
<text x="175.2" y="260.7">&lt;INSERT COMPANY NAME HERE&gt;. ANY</text>
<text x="175.2" y="263.2">REPRODUCTION IN PART OR AS A WHOLE</text>
<text x="264.1" y="262.6">FINISH</text>
<text x="175.2" y="265.6">WITHOUT THE WRITTEN PERMISSION OF</text>
<text x="175.2" y="268.1">&lt;INSERT COMPANY NAME HERE&gt; IS</text>
<text x="221.7" y="264.8">NEXT ASSY</text>
<text x="246.3" y="264.7">USED ON</text>
<text x="175.2" y="270.6">PROHIBITED.</text>
<text x="232.8" y="270.4">APPLICATION</text>
<text x="268" y="270.5">DO NOT SCALE DRAWING</text>
</g>
</svg>
